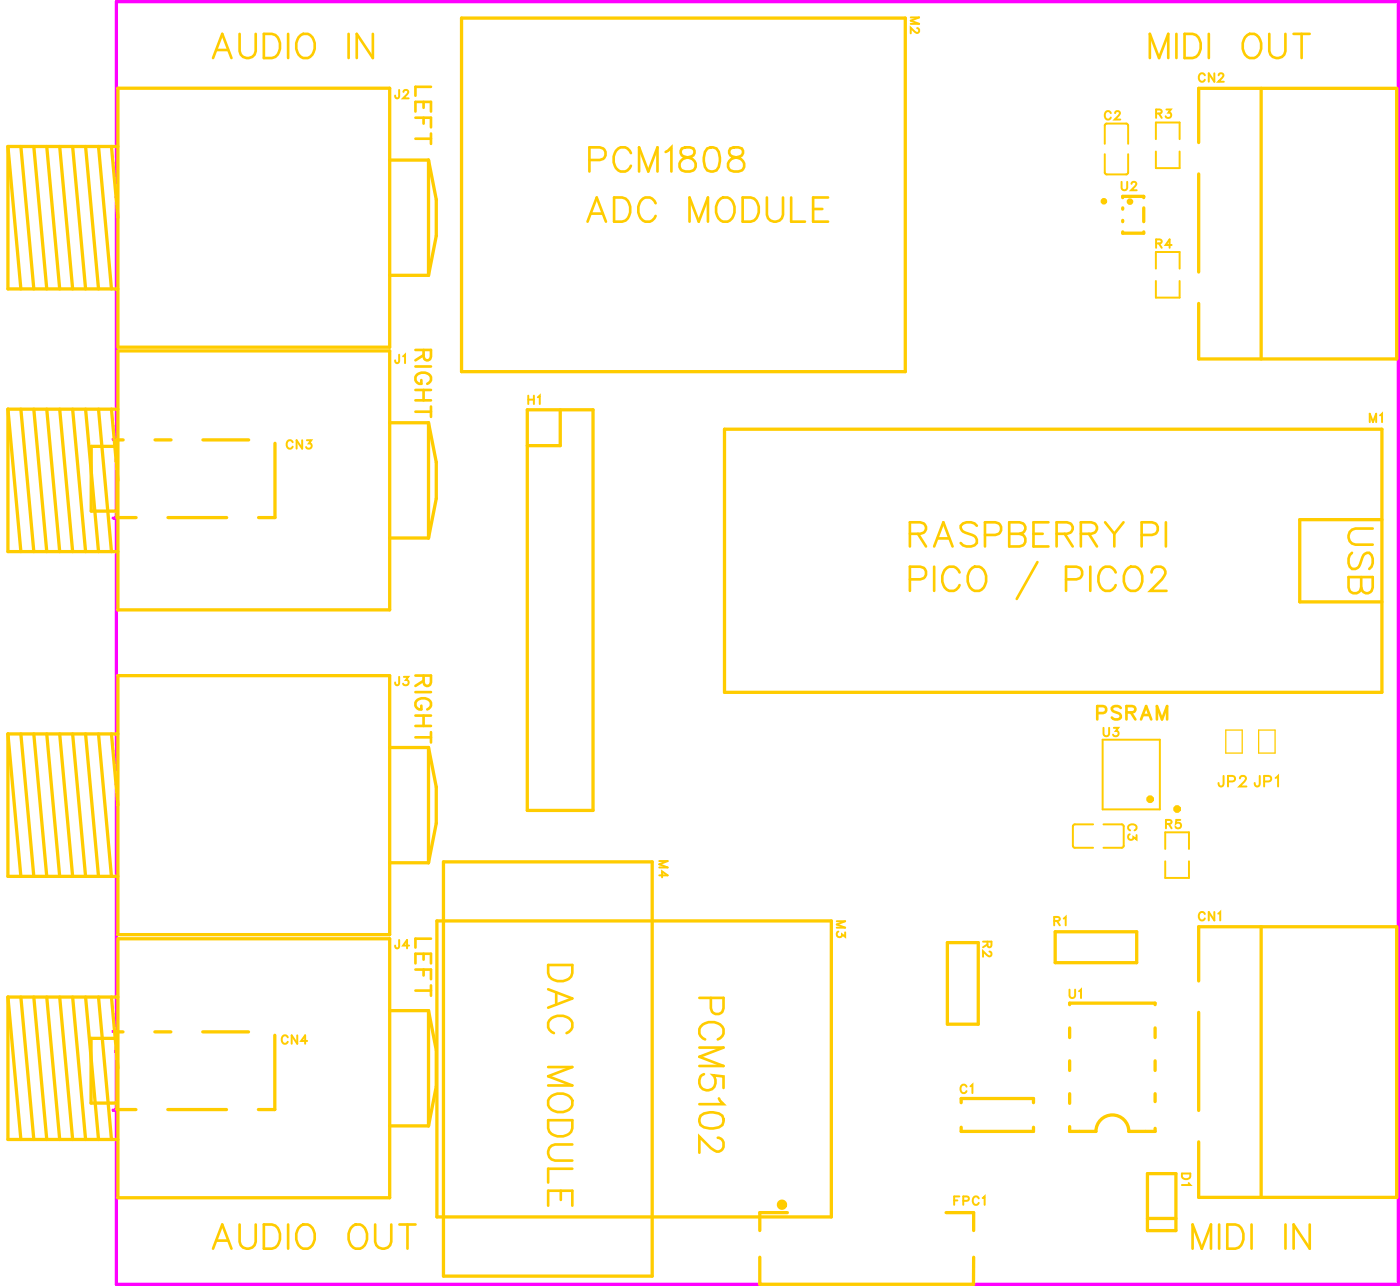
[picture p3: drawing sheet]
<svg xmlns="http://www.w3.org/2000/svg" width="108mm" height="99mm" viewBox="0 0 108 99" stroke-linecap="round" stroke-linejoin="round" font-family="sans-serif">
<path d="M9 .1h99.1v99.1h-99.1zM8.7 33.9h.3M8.7 40h.3M8.7 79.6h.3v6.1h-.3" fill="none" stroke="#f0f" stroke-width=".25"/>
<g fill="none" stroke="#fc0" stroke-width=".2">
<path d="M16.5 4.5l.7-1.9 .7 1.9M16.7 3.9h.9M18.5 2.6v1.3a.63 .63 0 0 0 .6 .6 .63 .63 0 0 0 .7-.6v-1.3M20.4 2.6h.6a1 1 0 0 1 .7 .9 1 1 0 0 1-.7 1h-.6zM22.3 2.6v1.9M23.1 2.9a.69 .69 0 0 1 .8-.3 .69 .69 0 0 1 .4 .7 .82 .82 0 0 1-.2 .9 .82 .82 0 0 1-.9 .2 1.16 1.16 0 0 1-.1-1.5zM26.9 2.6v1.9M28.8 2.6v1.9l-1.2-1.9v1.9M32.1 8.6v-.7h1.2v.7M32.1 9.1h1.2v.7M32.1 10.7h1.2M32.7 7.9v.4"/>
<path d="M32.7 9.1v.4M33.3 6.7h-1.2v.7M33.3 10.3v.8M45.4 17.1l.7-1.8 .7 1.8M45.5 12.4h.8a.49 .49 0 0 0 .5-.5 .49 .49 0 0 0-.5-.5h-.8v1.8M45.7 16.5h.9M47.5 15.3h.6a1 1 0 0 1 .6 .9 1 1 0 0 1-.6 .9h-.6zM48.8 11.8a.69 .69 0 0 0-.8-.4 .69 .69 0 0 0-.6 .7 .82 .82 0 0 0 .2 .9 .82 .82 0 0 0 .9 .2l.3-.4M49.4 13.2v-1.8l.7 1.8 .7-1.8v1.8M50.7 15.7a.69 .69 0 0 0-.8-.5 .69 .69 0 0 0-.6 .8 .82 .82 0 0 0 .2 .9 .82 .82 0 0 0 .9 .1l.3-.3M51.4 11.7l.5-.3v1.8M52.7 11.5a.38 .38 0 0 0 .2 .6 .77 .77 0 0 1 .9 .8l-.1 .2a.74 .74 0 0 1-1.2-.2 .6 .6 0 0 1 .5-.7l.4-.1a.38 .38 0 0 0 .2-.6l-.3-.1z"/>
<path d="M53.3 17.1v-1.8l.7 1.8 .7-1.8v1.8M54.7 11.5a.61 .61 0 0 1 .8 .2 1.54 1.54 0 0 1-.1 1.5 .61 .61 0 0 1-.9-.3 1.54 1.54 0 0 1 .2-1.4zM55.5 15.5a.69 .69 0 0 1 .8-.2 .69 .69 0 0 1 .5 .7 .82 .82 0 0 1-.2 .9 .82 .82 0 0 1-.9 .1 1.16 1.16 0 0 1-.2-1.5zM56.4 11.5a.38 .38 0 0 0 .2 .6 .77 .77 0 0 1 .9 .8l-.1 .2a.74 .74 0 0 1-1.1-.2 .6 .6 0 0 1 .5-.7l.3-.1a.38 .38 0 0 0 .2-.6l-.2-.1zM57.4 15.3h.6a1 1 0 0 1 .7 .9 1 1 0 0 1-.7 .9h-.6zM59.3 15.3v1.3a.63 .63 0 0 0 .6 .5 .63 .63 0 0 0 .6-.5v-1.3M61.1 15.3v1.8h1.1M62.8 16.1h.7M64 15.3h-1.2v1.8h1.2M88.9 4.5v-1.9l.7 1.9 .7-1.9v1.9M90.9 2.6v1.9M91.5 2.6h.7a1 1 0 0 1 .6 .9 1 1 0 0 1-.6 1h-.7z"/>
<path d="M93.4 2.6v1.9M96.2 2.9a.69 .69 0 0 1 .8-.3 .69 .69 0 0 1 .5 .7 .82 .82 0 0 1-.2 .9 .82 .82 0 0 1-.9 .2 1.16 1.16 0 0 1-.2-1.5zM98.1 2.6v1.3a.63 .63 0 0 0 .6 .6 .63 .63 0 0 0 .6-.6v-1.3M100 2.6h1.2M100.6 2.6v1.9M32.1 27h1.2v.5l-.1 .3h-.2l-.2-.1-.1-.7M32.1 28.3h1.2M32.1 30.1h1.2M32.1 30.9h1.2M32.1 31.8h1.2M32.6 29.4v.2a.43 .43 0 0 1-.5-.4 .43 .43 0 0 1 .5-.4 .53 .53 0 0 1 .5 .1 .53 .53 0 0 1 .1 .6l-.2 .1M32.7 30.1v.8"/>
<path d="M32.7 27.4l-.6 .4M33.3 31.4v.8M32.1 52.2h1.2v.5l-.1 .2-.2 .1-.2-.1-.1-.7M32.1 53.4h1.2M32.1 55.3h1.2M32.1 56.1h1.2M32.1 56.9h1.2M32.6 54.5v.3a.43 .43 0 0 1-.5-.4 .43 .43 0 0 1 .5-.5 .53 .53 0 0 1 .5 .1 .53 .53 0 0 1 .1 .6l-.2 .2M32.7 55.3v.8M32.7 52.6l-.6 .4M33.3 56.5v.8M70.3 41.2h.8l.3-.1a.43 .43 0 0 0 0-.7l-.3-.1h-.8v1.9"/>
<path d="M70.3 44.7h.8a.49 .49 0 0 0 .5-.4 .49 .49 0 0 0-.5-.5h-.8v1.8M70.9 41.2l.7 1M72.2 42.2l.7-1.9 .7 1.9M72.2 43.8v1.8M72.5 41.6h.8M74.1 44.2a.69 .69 0 0 0-.7-.4 .69 .69 0 0 0-.6 .7 .82 .82 0 0 0 .2 .9 .82 .82 0 0 0 .9 .1l.2-.3M75.1 43.9a.71 .71 0 0 1 1.1 .6 .82 .82 0 0 1-.2 .9 .82 .82 0 0 1-.9 .1 1.13 1.13 0 0 1 0-1.6zM75.5 40.6a.82 .82 0 0 0-1.3 0 .48 .48 0 0 0 .4 .5l.5 .2a.45 .45 0 0 1 .4 .4 .45 .45 0 0 1-.2 .4 .86 .86 0 0 1-1.1-.2M76.1 41.3h.8a.49 .49 0 0 0 .5-.5 .49 .49 0 0 0-.5-.5h-.8v1.9M78 41.2h.8a.49 .49 0 0 1 .4 .5 .49 .49 0 0 1-.4 .5h-.8v-1.9h.8l.3 .1a.43 .43 0 0 1 0 .7l-.3 .1M79.9 41.2h.7M80.2 43.4l-1.6 2.9"/>
<path d="M81 40.3h-1.1v1.9h1.1M81.6 41.2h.8l.3-.1a.43 .43 0 0 0 0-.7l-.3-.1h-.8v1.9M82.3 41.2l.6 1M82.4 44.7h.8a.49 .49 0 0 0 .4-.4 .49 .49 0 0 0-.4-.5h-.8v1.8M83.5 41.2h.8l.3-.1a.43 .43 0 0 0 0-.7l-.3-.1h-.8v1.9M84.1 41.2l.7 1M84.3 43.8v1.8M84.8 55.1h.4a.27 .27 0 0 0 .3-.3 .27 .27 0 0 0-.3-.3h-.4v1.1M85.4 40.3l.7 .9v1M86.2 44.2a.69 .69 0 0 0-.8-.4 .69 .69 0 0 0-.5 .7 .82 .82 0 0 0 .2 .9 .82 .82 0 0 0 .8 .1l.3-.3M86.6 54.7a.39 .39 0 0 0-.4-.2 .39 .39 0 0 0-.3 .3l.1 .1 .5 .2a.24 .24 0 0 1 0 .4 .48 .48 0 0 1-.6-.1M86.8 40.3l-.7 .9"/>
<path d="M87 55h.6l.1-.2v-.2l-.2-.1h-.5v1.1M87.2 43.9a.71 .71 0 0 1 1.1 .6 .82 .82 0 0 1-.2 .9 .82 .82 0 0 1-.9 .1 1.13 1.13 0 0 1 0-1.6zM87.4 55l.3 .6M88.2 55.6l.4-1.1 .4 1.1M88.2 41.3h.8a.49 .49 0 0 0 .5-.5 .49 .49 0 0 0-.5-.5h-.8v1.9M88.3 55.2h.5M89 44.2a.46 .46 0 0 1 .3-.4h.4a.46 .46 0 0 1 .3 .7l-1.1 1.1h1.2M89.4 55.6v-1.1l.4 1.1 .4-1.1v1.1M90.1 40.3v1.9M104.5 42.7a.82 .82 0 0 0 0 1.2 .51 .51 0 0 0 .6-.3l.2-.6a.4 .4 0 0 1 .3-.3 .4 .4 0 0 1 .4 .2 .86 .86 0 0 1-.2 1M105.2 44.6v.8a.49 .49 0 0 1-.5 .4 .49 .49 0 0 1-.5-.4v-.8h1.9v.8l-.1 .2a.43 .43 0 0 1-.7 0l-.1-.2M106.1 40.8h-1.4a.63 .63 0 0 0-.5 .6 .63 .63 0 0 0 .5 .7h1.4"/>
<path d="M32.1 74.4v-.7h1.2v.7M32.1 74.9h1.2v.7M32.1 76.5h1.2M32.7 73.7v.4M32.7 74.9v.4M33.3 72.5h-1.2v.7M33.3 76.1v.8M42.4 74.5h1.8v.6a1 1 0 0 1-.9 .7 1 1 0 0 1-.9-.7zM42.4 76.4l1.8 .7-1.8 .7M42.8 79.8a.69 .69 0 0 1-.4-.8 .69 .69 0 0 1 .7-.5 .82 .82 0 0 1 .9 .1 .82 .82 0 0 1 .1 .9l-.3 .3M43 76.7v.9M54 77.1h1.9v.8a.49 .49 0 0 1-.5 .4 .49 .49 0 0 1-.5-.4v-.8"/>
<path d="M16.5 96.4l.7-1.8 .7 1.8M16.7 95.8h.9M18.5 94.6v1.3a.63 .63 0 0 0 .6 .5 .63 .63 0 0 0 .7-.5v-1.3M20.4 94.6h.6a1 1 0 0 1 .7 .9 1 1 0 0 1-.7 .9h-.6zM22.3 94.6v1.8M23.2 94.7a.71 .71 0 0 1 1.1 .6 .82 .82 0 0 1-.2 .9 .82 .82 0 0 1-.9 .1 1.13 1.13 0 0 1 0-1.6zM27.3 94.7a.71 .71 0 0 1 1.1 .6 .82 .82 0 0 1-.2 .9 .82 .82 0 0 1-.9 .1 1.13 1.13 0 0 1 0-1.6zM29 94.6v1.3a.63 .63 0 0 0 .6 .5 .63 .63 0 0 0 .6-.5v-1.3M30.9 94.6h1.2M31.5 94.6v1.8M42.4 86.5h1.8v.6a1 1 0 0 1-.9 .7 1 1 0 0 1-.9-.7zM42.4 82.4h1.8l-1.8 .7 1.8 .7h-1.8"/>
<path d="M42.4 93.1v-1.1h1.8v1.1M42.6 84.6a1.1 1.1 0 0 1 1.6 .4 .9 .9 0 0 1-.4 .8 .9 .9 0 0 1-1 0 .64 .64 0 0 1-.5-.5 .64 .64 0 0 1 .3-.7zM43.3 92v.7M44.2 88.4h-1.3a.63 .63 0 0 0-.5 .6 .63 .63 0 0 0 .5 .6h1.3M44.2 90.3h-1.8v1M54 80.9h1.9l-1.9 .7 1.9 .7h-1.9M54.1 86.2a1.44 1.44 0 0 1 1.7 0 .61 .61 0 0 1-.2 .9 1.54 1.54 0 0 1-1.5-.2l-.1-.3zM54.4 83a.66 .66 0 0 0-.3 .9 .66 .66 0 0 0 1 .1 .66 .66 0 0 0 0-1l.8 .1v.9M54.5 80.3a.69 .69 0 0 1-.5-.8 .69 .69 0 0 1 .8-.6 .82 .82 0 0 1 .8 .2 .82 .82 0 0 1 .2 .9l-.3 .3M55.5 87.9a.46 .46 0 0 1 .4 .3v.4a.46 .46 0 0 1-.7 .2l-1.2-1v1.2M55.6 84.8l.3 .5h-1.9M92.2 96.4v-1.8l.7 1.8 .7-1.8v1.8"/>
<path d="M94.2 94.6v1.8M94.8 94.6h.7a1 1 0 0 1 .6 .9 1 1 0 0 1-.6 .9h-.7zM96.7 94.6v1.8M99.3 94.6v1.8M101.2 94.6v1.8l-1.2-1.8v1.8"/>
</g>
<g fill="none" stroke="#fc0" stroke-width=".25">
<path d="M.6 11.3v11h8.5M.6 11.3h8.5M.6 11.3l1 11M1.6 11.3l1 11M2.6 11.3l1 11M3.6 11.3l1 11M4.6 11.3l1 11M5.6 11.3l1 11M6.6 11.3l1 11M7.6 11.3l1 11M8.6 11.3l.5 5.5M9.1 6.8h21v20h-21z"/>
<path d="M30.1 12.4h3M33.1 12.4l.6 3v2.8l-.6 3.1M33.1 12.4v8.9M35.7 1.4h34.3v27.3h-34.3zM86.8 17.9v.1h1.6v-.1M86.8 15.3v-.1h1.6v.1M86.8 16.1v.1M86.8 17v.1M88.4 16.1v1M92.6 11v-4.2h15.3v20.9h-15.3v-4.3M92.6 13.4v7.6M97.5 6.8v20.9"/>
<path d="M.6 31.6v11h8.5M.6 31.6h8.5M.6 31.6l1 11M1.6 31.6l1 11M2.6 31.6l1 11M3.6 31.6l1 11M4.6 31.6l1 11M5.6 31.6l1 11M6.6 31.6l1 11M7.6 31.6l1 11M8.6 31.6l.5 5.5M9 34.5h-2v5h2"/>
<path d="M9.1 27.1h21v20h-21zM9.5 34h-.5v6h1.5M12 34h1.2M13 40h4.5M15.7 34h3.5M21.2 34.2v5.8h-1.2M30.1 32.6h3M30.1 21.3h3M33.1 32.6l.6 3.1v2.8l-.6 3M33.1 32.6v8.9M40.7 31.6h5.1v31h-5.1zM43.3 31.6v2.8h-2.6"/>
<path d="M56 33.1h50.8v20.4h-50.8zM.6 56.7h8.5M.6 56.7v11h8.5M.6 56.7l1 11M1.6 56.7l1 11M2.6 56.7l1 11M3.6 56.7l1 11M4.6 56.7l1 11M5.6 56.7l1 11M6.6 56.7l1 11M7.6 56.7l1 11M8.6 56.7l.5 5.5"/>
<path d="M9.1 52.2h21v20h-21zM30.1 57.7h3M30.1 41.5h3M33.1 57.7l.6 3.1v2.8l-.6 3M33.1 57.7v8.9M106.8 40.1h-6.4v6.4h6.4M.6 77v11h8.5M.6 77h8.5M.6 77l1 11M1.6 77l1 11M2.6 77l1 11M3.6 77l1 11"/>
<path d="M4.6 77l1 11M5.6 77l1 11M6.6 77l1 11M7.6 77l1 11M8.6 77l.5 5.5M9.1 72.5h21v20h-21zM9.5 79.7h-.5v6h1.5M12 79.7h1.2M15.7 79.7h3.5M21.2 80v5.7h-1.2M30.1 66.6h3M30.1 78h3"/>
<path d="M33.1 78l.6 3.1v2.8l-.6 3M33.1 78v8.9M33.8 71.1h30.4v22.9h-30.4zM34.3 66.6h16.1v32h-16.1zM73.2 72.8h2.4v6.3h-2.4zM81.5 72h6.3v2.3h-6.3zM82.7 77.6v-.1h6.6v.1M82.7 79.4v.7M89.3 79.4v.7M92.6 75.8v-4.2h15.3v20.9h-15.3v-4.3M92.6 78.2v7.6M97.5 71.6v20.9"/>
<path d="M9 80.2h-2v5h2M13 85.7h4.5M30.1 86.9h3M58.7 97.1v2.1h16.5v-.1M60.8 93.6h-2.1v1.4M73.1 93.6h2.1v1.4M74.3 87.1v.3h5.6v-.3M74.3 85.2v-.4h5.6v.4M75.2 97.1v2M82.7 87v.4h2a1.27 1.27 0 0 1 1.3-1.3 1.27 1.27 0 0 1 1.2 1.3h2.1v-.3M82.7 81.9v.8M82.7 84.5v.7"/>
<path d="M88.7 90.6h2.2v4.4h-2.2zM88.7 94.1h2.2M89.3 81.9v.8M89.3 84.5v.6"/>
<circle cx="85.3" cy="15.5" r=".13"/>
<circle cx="87.3" cy="15.6" r=".13"/>
</g>
<g fill="none" stroke="#fc0" stroke-width=".15">
<path d="M30.8 6.9v.6l-.2 .1-.1-.2M31.2 7.1l.1-.2 .2 .2-.4 .5h.5M70.4 1.3h.6l-.6 .3 .6 .2h-.6M70.9 2.2l.1 .1-.1 .2-.5-.4v.5M85.4 11.1v-1.5l1.6-.1 .2 .2v1.4M85.4 11.9v1.4l.1 .2 1.6-.1 .1-1.5M85.8 8.7a.24 .24 0 0 0-.2-.1 .24 .24 0 0 0-.2 .2v.2a.24 .24 0 0 0 .2 .2 .24 .24 0 0 0 .2-.1M86.2 8.7l.1-.1 .2 .1-.4 .5h.5M86.7 14v.5l.2 .2 .2-.1v-.6M87.4 14.2l.2-.2 .2 .2-.4 .5h.4M89.3 10.7v-1.2h1.9v1.2M89.3 11.7v1.3h1.9v-1.3"/>
<path d="M89.3 8.8l.4-.1v-.2h-.4v.6M89.3 18.8h.4v-.3h-.4v.6M89.6 8.8l.2 .3M89.6 18.8l.2 .3M90.1 8.5h.4l-.2 .2a.22 .22 0 0 1 .1 .4 .22 .22 0 0 1-.3-.1M90.5 18.9h-.4l.3-.4v.6M93.1 5.8a.24 .24 0 0 0-.3-.1 .24 .24 0 0 0-.2 .2v.2a.24 .24 0 0 0 .2 .2 .24 .24 0 0 0 .3-.1M93.8 5.7v.6l-.4-.6v.6M94.2 5.8l.1-.1 .2 .1-.4 .5h.5M22.6 34.2a.24 .24 0 0 0-.3-.2 .24 .24 0 0 0-.1 .2v.2a.24 .24 0 0 0 .1 .2 .24 .24 0 0 0 .3-.1M23.4 34v.6l-.5-.6v.6M23.7 34h.4l-.2 .2a.22 .22 0 0 1 .1 .4 .22 .22 0 0 1-.3-.1"/>
<path d="M30.8 27.4v.6h-.2l-.1-.2M31.1 27.5l.2-.1v.6M40.8 30.6v.6M40.8 30.9h.5M41.3 30.6v.6M41.6 30.7l.1-.1v.6M89.3 20.7v-1.2h1.9v1.2M89.3 21.7v1.3h1.9v-1.3M105.8 32.6v-.6l.3 .6 .2-.6v.6M106.6 32.1l.2-.1v.6M30.8 52.3v.6h-.2l-.1-.2M31.2 52.3h.3l-.1 .2a.22 .22 0 0 1 .1 .4 .22 .22 0 0 1-.4-.1"/>
<path d="M85.2 57.1h4.4v5.4h-4.4zM85.3 56.2v.5l.2 .2 .2-.1v-.6M86.1 56.2h.3l-.2 .3a.22 .22 0 0 1 .2 .3 .22 .22 0 0 1-.4-.1M94.6 59.9l-.1 .8h-.1h-.2v-.2M97.3 59.9v.8h-.1h-.2v-.2M23 80v.6l-.5-.6v.6M30.8 72.6v.6h-.2l-.1-.2M31.6 73h-.5l.4-.4v.6M50.9 67.6h.7l-.4-.3v.5M50.9 66.5h.7l-.7 .2 .7 .3h-.7M64.7 71.1h.6l-.6 .3 .6 .2h-.6M64.8 71.9a.22 .22 0 0 0-.1 .4 .22 .22 0 0 0 .4-.1l.2 .1v-.3"/>
<path d="M76 72.7h.6v.4h-.3v-.4M76.3 72.9l-.3 .3M76.5 73.5l.1 .1-.1 .3-.5-.4v.4M81.5 71.1h.3l.1-.2-.4-.1v.7M81.7 71.1l.2 .4M82.2 70.9l.2-.1v.7M82.6 76.4v.5l.2 .2 .2-.1 .1-.6M82.9 65.3l.2 .2h1.4M83.4 76.6l.1-.2v.7M84.5 63.7h-1.5l-.1 1.6M85.3 63.7h1.5v1.6l-.1 .2h-1.4M87.3 64.4a.22 .22 0 0 0-.1 .4 .22 .22 0 0 0 .4-.2l.2 .2v-.3"/>
<path d="M87.3 64.1a.24 .24 0 0 1-.1-.2 .24 .24 0 0 1 .2-.2h.2a.24 .24 0 0 1 .2 .2 .24 .24 0 0 1-.1 .2M90 65.6v-1.3h1.9v1.3M90 66.5v1.3h1.9v-1.3M90.1 63.6h.4v-.2l-.4-.1v.7M90.3 63.6l.2 .4M91.2 63.3h-.3v.3a.23 .23 0 0 1 .3 0 .23 .23 0 0 1 0 .3 .23 .23 0 0 1-.4-.1M93.1 70.6a.24 .24 0 0 0-.3-.2 .24 .24 0 0 0-.2 .3v.1a.24 .24 0 0 0 .2 .3 .24 .24 0 0 0 .3-.2M93.8 70.4v.7l-.4-.7v.7M94.1 70.6l.2-.2v.7M94.9 60.4l.5-.1v-.1v-.2l-.5-.1v.8M95.8 60.1l.2-.2h.1l.2 .2-.1 .3-.4 .3h.5M97.7 60.4l.4-.1 .1-.1v-.2l-.5-.1v.8"/>
<path d="M98.6 60.1l.2-.2v.8M22.2 80.1a.24 .24 0 0 0-.2-.1 .24 .24 0 0 0-.2 .2v.2a.24 .24 0 0 0 .2 .2 .24 .24 0 0 0 .2-.1M23.7 80.4h-.4l.3-.4v.6M73.7 92.7h.3M74.1 92.4h-.4v.6M74.4 92.7h.4v-.2l-.4-.1v.6M74.7 83.9a.24 .24 0 0 0-.3-.1 .24 .24 0 0 0-.2 .2v.2a.24 .24 0 0 0 .2 .2 .24 .24 0 0 0 .3-.1M75 83.9l.1-.1v.6M75.6 92.6a.24 .24 0 0 0-.2-.2 .24 .24 0 0 0-.2 .2v.2a.24 .24 0 0 0 .2 .2 .24 .24 0 0 0 .2-.1M75.9 92.5l.2-.1v.6M91.3 90.6h.7v.2a.35 .35 0 0 1-.3 .3 .35 .35 0 0 1-.4-.3zM91.9 91.4l.1 .1h-.7"/>
</g>
<g fill="none" stroke="#fc0" stroke-width=".3">
<circle cx="88.9" cy="61.7" r=".15"/>
<circle cx="91" cy="62.5" r=".15"/>
</g>
<circle cx="60.4" cy="93" r=".2" fill="none" stroke="#fc0" stroke-width=".4"/>
<path d="M94.7 56.4h1.3v1.8h-1.3zM97.3 56.4h1.2v1.8h-1.2z" fill="none" stroke="#fc0" stroke-width=".1"/>
<g font-size="3" fill="#fff">
<text x="16.4" y="5.2">AUDIO IN</text>
<text x="88.8" y="5.2">MIDI OUT</text>
<text x="45.3" y="17.8">ADC MODULE</text>
<text x="45.4" y="14">PCM1808</text>
<text x="103.5" y="40.7" transform="rotate(90 103.5 40.7)">USB</text>
<text x="70.2" y="42.9">RASPBERRYPI</text>
<text x="70.2" y="46.4">PICO /</text>
<text x="82.3" y="46.4">PICO2</text>
<text x="41.6" y="74.4" transform="rotate(90 41.6 74.4)">DAC MODULE</text>
<text x="53.3" y="77" transform="rotate(90 53.3 77)">PCM5102</text>
<text x="16.4" y="97.2">AUDIO OUT</text>
<text x="92.1" y="97.2">MIDI IN</text>
</g>
<g font-size="2" fill="#fff">
<text x="31.6" y="6.6" transform="rotate(90 31.6 6.6)">LEFT</text>
<text x="31.6" y="26.9" transform="rotate(90 31.6 26.9)">RIGHT</text>
<text x="31.6" y="52.1" transform="rotate(90 31.6 52.1)">RIGHT</text>
<text x="31.6" y="72.4" transform="rotate(90 31.6 72.4)">LEFT</text>
</g>
<text font-size="1.8" fill="#fff" x="84.7" y="56">PSRAM</text>
<text font-size="1.4" fill="#fff" x="94.1" y="61.1">JP2 JP1</text>
<g font-size="1.1" fill="#fff">
<text x="70.1" y="1.3" transform="rotate(90 70.1 1.3)">M2</text>
<text x="30.5" y="7.9">J2</text>
<text x="85.3" y="9.5">C2</text>
<text x="89.3" y="9.4">R3</text>
<text x="92.6" y="6.6">CN2</text>
<text x="86.6" y="15">U2</text>
<text x="89.3" y="19.4">R4</text>
<text x="30.5" y="28.3">J1</text>
<text x="22.1" y="34.9">CN3</text>
<text x="40.7" y="31.5">H1</text>
<text x="105.8" y="32.9">M1</text>
<text x="30.5" y="53.2">J3</text>
<text x="85.2" y="57.1">U3</text>
<text x="86.9" y="63.6" transform="rotate(90 86.9 63.6)">C3</text>
<text x="90" y="64.3">R5</text>
<text x="50.7" y="66.4" transform="rotate(90 50.7 66.4)">M4</text>
<text x="64.4" y="71.1" transform="rotate(90 64.4 71.1)">M3</text>
<text x="81.4" y="71.8">R1</text>
<text x="92.6" y="71.4">CN1</text>
<text x="30.5" y="73.5">J4</text>
<text x="75.7" y="72.6" transform="rotate(90 75.7 72.6)">R2</text>
<text x="82.6" y="77.4">U1</text>
<text x="21.7" y="80.9">CN4</text>
<text x="74.1" y="84.7">C1</text>
<text x="73.7" y="93.3">FPC1</text>
<text x="91" y="90.6" transform="rotate(90 91 90.6)">D1</text>
</g>
</svg>
